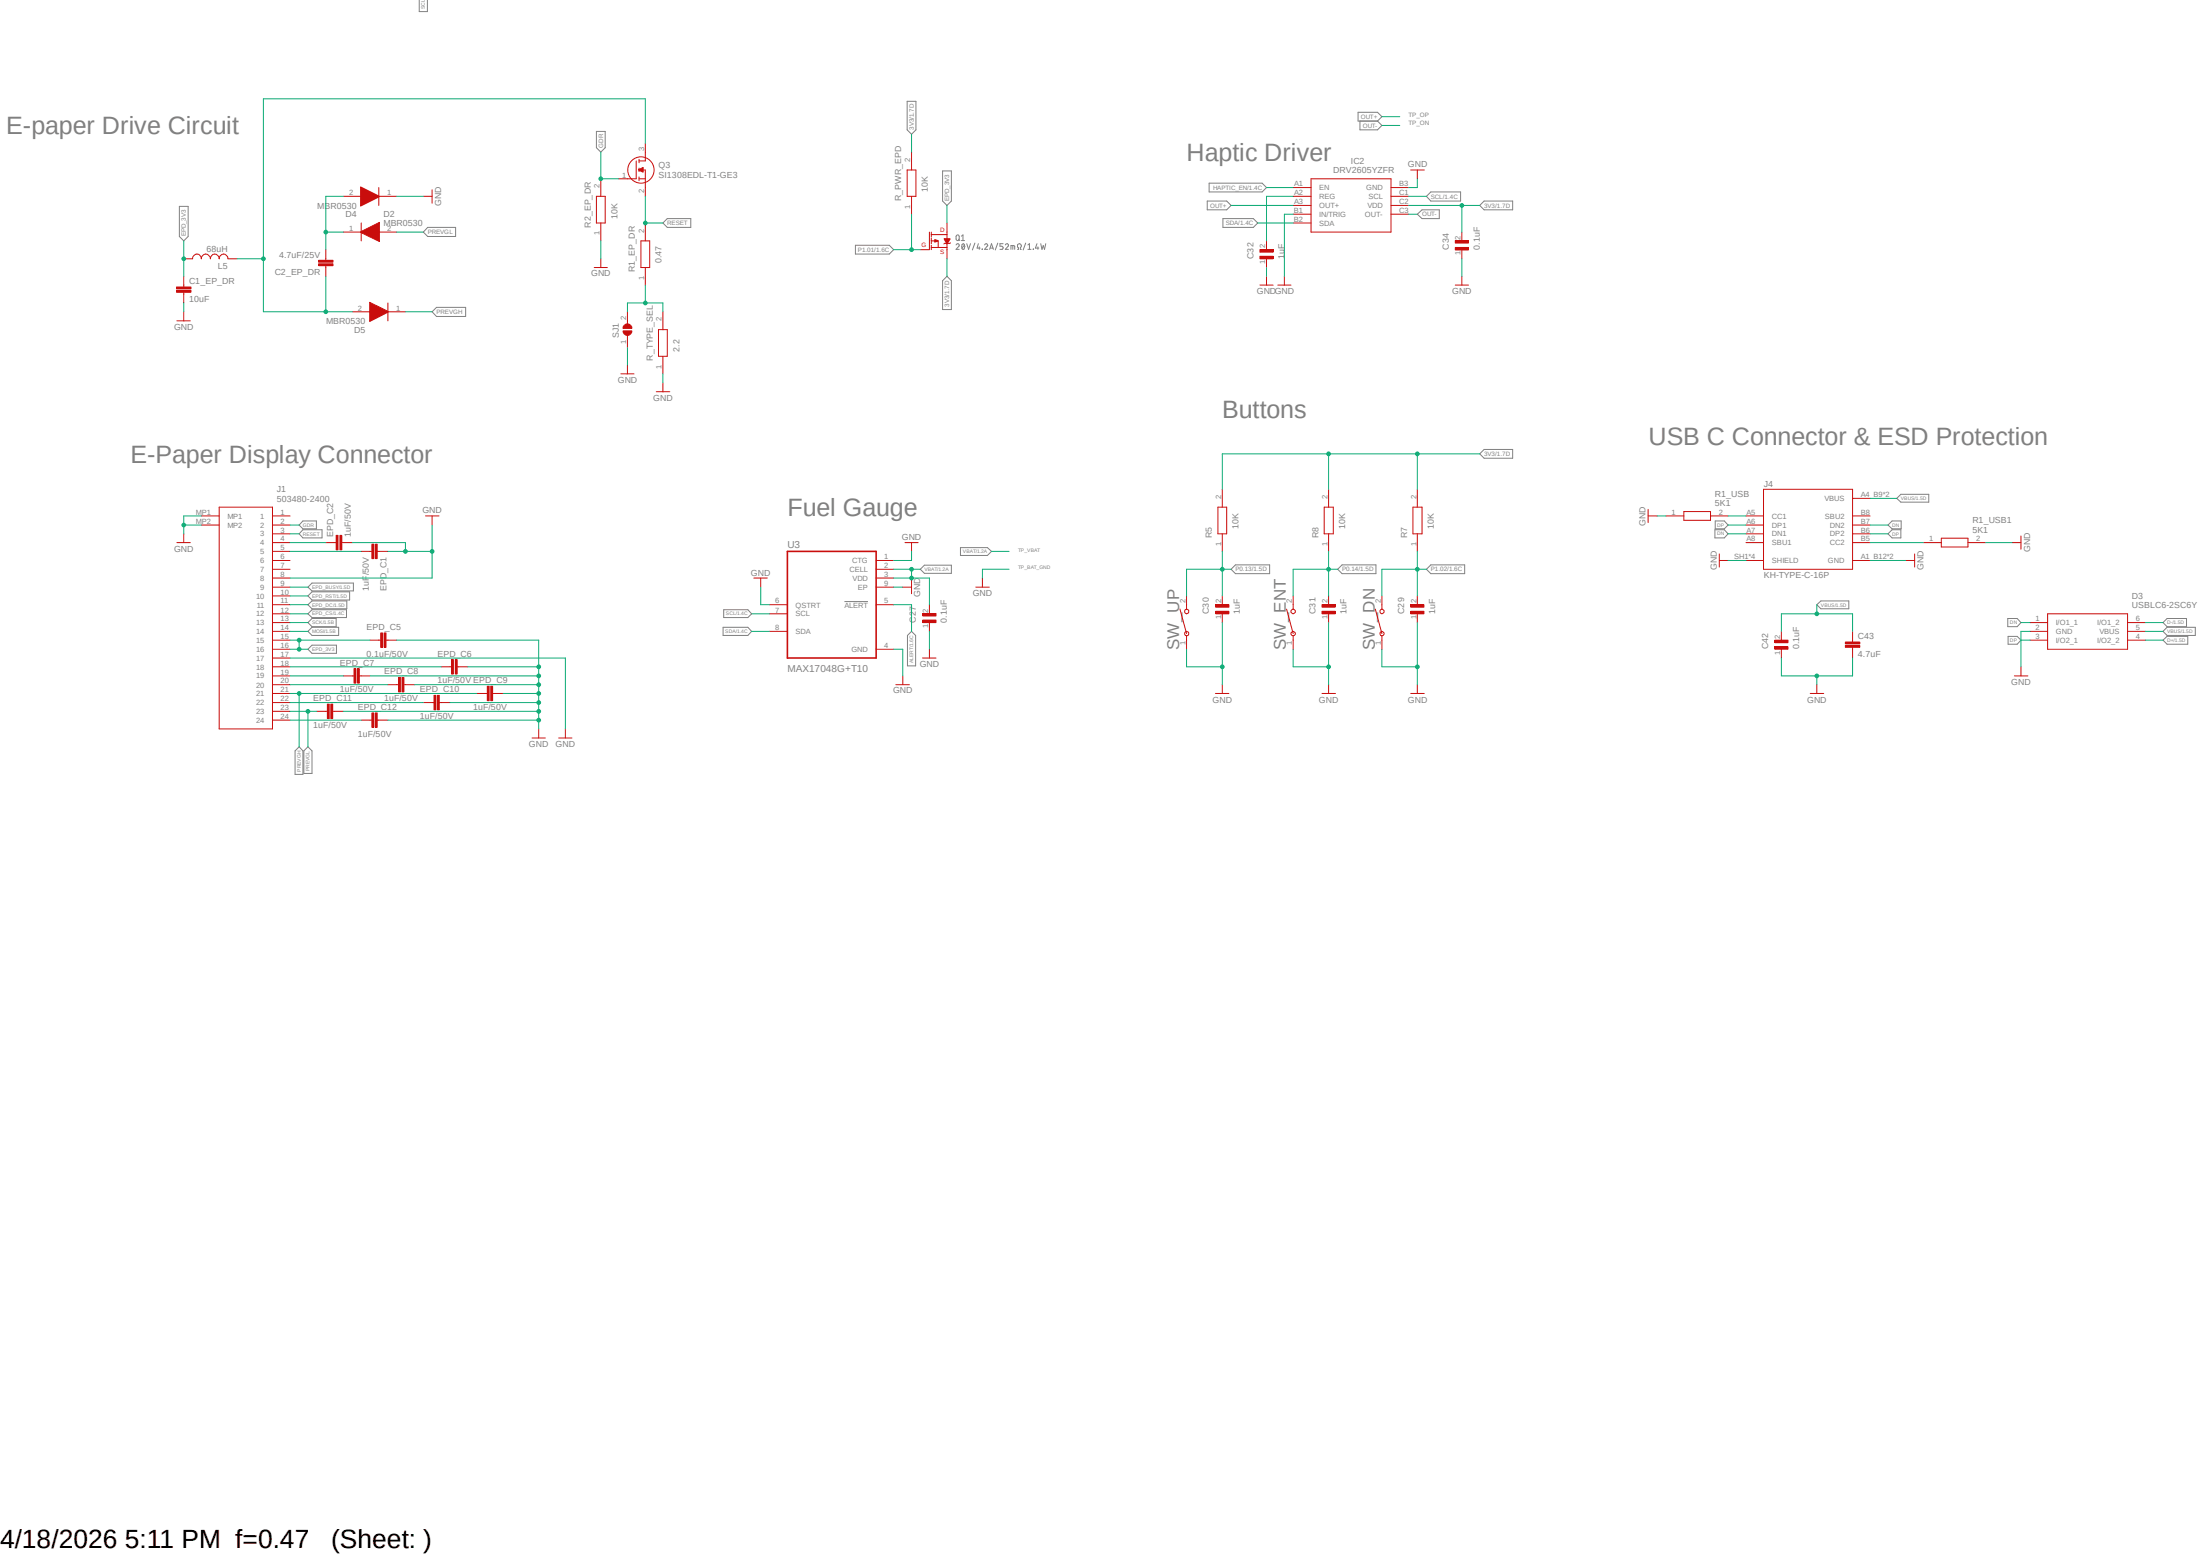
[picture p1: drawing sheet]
<svg xmlns="http://www.w3.org/2000/svg" width="297mm" height="210mm" viewBox="0 0 297 210" stroke-linecap="round" stroke-linejoin="round" font-family="sans-serif">
<path d="M145.1 0l-145.1 104.7M151.9 0l145.2 104.7" fill="none" stroke="#fff" stroke-width=".14"/>
<g fill="none" stroke="#808080" stroke-width=".14">
<path d="M56.6 -.1v1.7h1.1v-1.7M80.5 17.7h1.2v2.2l-.6 .6-.6-.6zM122.5 13.7h1.2v3.8l-.6 .6-.6-.6zM183.3 15.2h2.7l.6 .5-.6 .6h-2.7zM183.6 16.3v1.2h2.4l.6-.6-.6-.6M24.2 27.9h1.2v4l-.6 .6-.6-.6zM57.7 30.7h3.8v1.2h-3.8l-.6-.6zM89.5 30.1l.6-.6h3.2v1.2h-3.2zM115.5 33.1h4.6l.5 .6-.5 .6h-4.6zM127.3 23.1h1.1v4l-.6 .6-.5-.6zM127.3 37.9l.5-.6 .6 .6v3.9h-1.1zM129.1 33.1l.2-.2 .2 .1v.2l-.4 .5h.4"/>
<path d="M129.1 31.8l.3-.1a.58 .58 0 0 1 .1 .7l-.1 .1-.3-.1zM129.4 32.3l.2 .2M129.8 31.9l.2-.2v.8M129.8 32.5h.4M129.9 33l.2-.1a.57 .57 0 0 1 0 .8l-.2-.1zM130.2 33.1l-.3 .4M130.5 32.9l.3 .8 .2-.8M131.6 32.8l-.3 .9M132.1 32.9l-.2 .6h.4M132.2 33.3v.4M132.6 33.7h.1M132.9 33.1l.1-.2h.3v.3l-.4 .5h.4"/>
<path d="M133.6 33.7l.3-.8 .2 .8M133.7 33.5h.4M134.7 32.8l-.3 .9M135.4 32.9h-.4v.3h.3l.1 .2-.1 .3h-.3M135.7 33.1l.3-.2 .1 .1v.2l-.4 .5h.4M136.5 33.7v-.6l.5 .1v.5M136.7 33.1v.6M137.4 33.7h.1v-.3a.29 .29 0 0 1-.1-.4 .29 .29 0 0 1 .5 0 .29 .29 0 0 1-.1 .4v.3h.1M138.5 32.8l-.4 .9M138.8 33.7h.4M138.8 33.1l.2-.2v.8M139.5 33.7h.1"/>
<path d="M140 32.9l-.2 .6h.5M140.1 33.3v.4M140.5 32.9l.2 .8 .1-.6 .2 .6 .2-.8M163 27.1h2.6l.6 .6-.6 .6h-2.6zM163.2 24.7h7.2l.6 .6-.6 .6h-7.2zM165.1 29.5h4.1l.6 .6-.6 .6h-4.1zM191.3 28.9l.7-.6h2.3v1.2h-2.3zM193.2 25.9h4v1.2h-4l-.6-.6zM199.8 27.7l.6-.6h3.8v1.2h-3.8zM58.3 42.1l.6-.6h4v1.2h-4zM40.9 71.5h2.6v1.1h-2.6l-.5-.5zM40.9 70.3h1.8v1.1h-1.8l-.5-.5z"/>
<path d="M41.6 79.2l.5-.5h5.6v1.1h-5.6zM124.2 76.8l.6-.5h3.6v1.1h-3.6zM129.7 73.9h3.6l.6 .5-.6 .6h-3.6zM166.2 76.8l.6-.6h4.6v1.2h-4.6zM181.2 76.2h4.6v1.2h-4.6l-.6-.6zM193.2 76.2h4.5v1.2h-4.5l-.6-.6zM199.8 61.3l.6-.6h3.8v1.1h-3.8zM231.5 71.5h1.3l.5 .6-.5 .5h-1.3zM231.6 70.3h1.2l.5 .6-.5 .5h-1.2zM254.9 70.9l.5-.6h1.3v1.1h-1.3zM255.4 71.5h1.2v1.1h-1.2l-.5-.5zM256.6 66.7h3.8v1.1h-3.8l-.5-.5z"/>
<path d="M41.6 85.2l.5-.5h3.6v1.1h-3.6zM41.6 82.8l.5-.5h4.7v1.1h-4.7zM41.6 80.4l.5-.5h5.1v1.1h-5.1zM41.6 81.6l.5-.5h4.7v1.1h-4.7zM42.1 87.1h3.3v1.1h-3.3l-.5-.6zM42.1 83.5h3.3v1.1h-3.3l-.5-.6zM97.6 84.7h3.4l.5 .5-.5 .6h-3.4zM97.7 82.3h3.3l.5 .5-.5 .6h-3.3zM114 81.2h3.2M123.1 85.2l.5 .6v4.1h-1.1v-4.1zM245.3 81.6l.5-.5h3.8v1.1h-3.8zM271.1 83.5h1.2l.5 .5-.5 .6h-1.2z"/>
<path d="M271.1 85.9h1.2l.5 .5-.5 .6h-1.2zM292 86.4l.6-.5h2.8v1.1h-2.8zM292.6 84.7h3.8v1.1h-3.8l-.6-.6zM292.6 83.5h2.6v1.1h-2.6l-.6-.6zM40.4 100.8l.5 .5v3.2h-1.1v-3.2zM41.6 100.8l.5 .5v3.1h-1.1v-3.1z"/>
</g>
<g fill="none" stroke="#c90d0c" stroke-width=".14">
<path d="M85.9 21.7v2.4h-1.2M86.3 22.9h.8v2.4M86.3 24.1h.8M86.3 21.5v.5M86.3 22.7v.5M86.3 23.9v.5M87.1 20.5v1.2h-.8"/>
<circle cx="86.5" cy="22.9" r="1.78"/>
</g>
<path d="M86.2 22.9l.6-.3v.6z" fill-rule="evenodd" fill="#c90d0c"/>
<path d="M87.1 19.3v1.2M80.2 36.1h1.8M80.5 26.5h1.2v3.6h-1.2zM81.1 24.1v2.4M81.1 30.1v2.4M81.1 34.9v1.2M83.5 24.1h1.2M86.2 22.9l.6-.3v.6zM86.5 32.5h1.2v3.6h-1.2zM87.1 25.3v1.2M87.1 30.1v2.4M87.1 36.1v2.4" fill="none" stroke="#c90d0c" stroke-width=".14"/>
<path d="M84.2 43.9a.59 .59 0 0 1 .7-.1 .59 .59 0 0 1 .4 .5h-1.2z" fill-rule="evenodd" fill="#c90d0c"/>
<path d="M84.2 43.9a.59 .59 0 0 1 .7-.1 .59 .59 0 0 1 .4 .5h-1.2z" fill="none" stroke="#c90d0c" stroke-width=".14"/>
<path d="M84.1 44.7h1.2a.59 .59 0 0 1-.6 .6 .59 .59 0 0 1-.6-.6z" fill-rule="evenodd" fill="#c90d0c"/>
<path d="M44 34.9v.2M44 35.9v.2M83.8 50.5h1.8M84.1 44.7h1.2a.59 .59 0 0 1-.6 .6 .59 .59 0 0 1-.6-.6zM84.7 42.1v1.6M84.7 45.3v1.6M84.7 49.3v1.2M88.6 52.9h1.8M88.9 44.5h1.2v3.6h-1.2zM89.5 42.1v2.4M89.5 48.1v2.4M89.5 51.7v1.2" fill="none" stroke="#c90d0c" stroke-width=".14"/>
<path d="M43 35.1h2v.3h-2z" fill-rule="evenodd" fill="#c90d0c"/>
<path d="M43 35.1h2v.3h-2z" fill="none" stroke="#c90d0c" stroke-width=".14"/>
<path d="M43 35.6h2v.3h-2z" fill-rule="evenodd" fill="#c90d0c"/>
<path d="M43 35.6h2v.3h-2zM44 33.7v1.2M44 36.1v1.2M52.4 40.9v2.4" fill="none" stroke="#c90d0c" stroke-width=".14"/>
<path d="M49.9 40.8l2.5 1.2v.1l-2.5 1.3z" fill-rule="evenodd" fill="#c90d0c"/>
<path d="M48.8 30.1v2.4M47.6 42.1h2.4M49.9 40.8l2.5 1.2v.1l-2.5 1.3zM52.4 42.1h2.3" fill="none" stroke="#c90d0c" stroke-width=".14"/>
<path d="M48.7 31.3l2.5-1.3v2.6l-2.5-1.2z" fill-rule="evenodd" fill="#c90d0c"/>
<path d="M46.4 31.3h2.4M48.7 31.3l2.5-1.3v2.6l-2.5-1.2zM51.1 31.3h2.5M51.1 25.3v2.4" fill="none" stroke="#c90d0c" stroke-width=".14"/>
<path d="M48.7 25.2l2.5 1.3-2.5 1.3z" fill-rule="evenodd" fill="#c90d0c"/>
<path d="M24.8 34.9h1.2a.59 .59 0 0 1 .6-.6 .59 .59 0 0 1 .6 .6 .61 .61 0 0 1 .6-.6 .61 .61 0 0 1 .6 .6 .59 .59 0 0 1 .6-.6 .59 .59 0 0 1 .6 .6 .59 .59 0 0 1 .6-.6 .59 .59 0 0 1 .6 .6h1.2M24.8 38.5v.2M24.8 39.5v.2M46.4 26.5h2.4M48.7 25.2l2.5 1.3-2.5 1.3zM51.1 26.5h2.5M57.1 26.5h1.2M58.3 25.6v1.8" fill="none" stroke="#c90d0c" stroke-width=".14"/>
<path d="M23.8 39.2h2v.3h-2z" fill-rule="evenodd" fill="#c90d0c"/>
<path d="M23.8 39.2h2v.3h-2z" fill="none" stroke="#c90d0c" stroke-width=".14"/>
<path d="M23.8 38.7h2v.3h-2z" fill-rule="evenodd" fill="#c90d0c"/>
<g fill="none" stroke="#c90d0c" stroke-width=".14">
<path d="M23.8 38.7h2v.3h-2zM24.8 37.3v1.2M24.8 39.7v1.2M125.5 31.3v2.4h-1.3M125.7 31.3v.7M125.7 32.2v.7M125.7 33.1v.6M125.7 33.4h2.1M125.7 32.5h1v.9M125.7 31.7h2.1M127.8 30.1v2.1M127.8 32.9v2"/>
<path d="M128.3 32.8l-.9 .1M23.9 43.3h1.8M24.8 42.1v1.2"/>
</g>
<path d="M127.5 32.2l.8 .1-.5 .6z" fill-rule="evenodd" fill="#c90d0c"/>
<path d="M127.5 32.2l.8 .1-.5 .6z" fill="none" stroke="#c90d0c" stroke-width=".14"/>
<path d="M126.2 32.3l.4 .2v.1l-.4 .1z" fill-rule="evenodd" fill="#c90d0c"/>
<g fill="none" stroke="#c90d0c" stroke-width=".14">
<path d="M122.5 22.9h1.2v3.6h-1.2zM123.1 20.5v2.4M123.1 26.5v2.4M126.2 32.3l.4 .2v.1l-.4 .1zM174.6 26.5h2.4M174.6 25.3h2.4M174.6 27.7h2.4M174.6 28.9h2.4M174.6 30.1h2.4M177 24.1h10.8v7.2h-10.8zM187.8 26.5h2.4M187.8 25.3h2.4"/>
<path d="M187.8 27.7h2.4M187.8 28.9h2.4"/>
</g>
<path d="M170.1 34.6h1.8v.3h-1.8z" fill-rule="evenodd" fill="#c90d0c"/>
<path d="M170.1 34.6h1.8v.3h-1.8z" fill="none" stroke="#c90d0c" stroke-width=".14"/>
<path d="M170.1 33.7h1.8v.3h-1.8z" fill-rule="evenodd" fill="#c90d0c"/>
<path d="M170.1 33.7h1.8v.3h-1.8zM170.1 38.5h1.8M171 32.5v1.2M171 34.9v1.2M171 37.3v1.2M172.5 38.5h1.8M173.4 37.3v1.2M190.5 22.9h1.8M191.3 22.9v1.2" fill="none" stroke="#c90d0c" stroke-width=".14"/>
<path d="M196.5 33.4h1.7v.3h-1.7z" fill-rule="evenodd" fill="#c90d0c"/>
<path d="M196.5 33.4h1.7v.3h-1.7z" fill="none" stroke="#c90d0c" stroke-width=".14"/>
<path d="M196.5 32.5h1.7v.3h-1.7z" fill-rule="evenodd" fill="#c90d0c"/>
<g fill="none" stroke="#c90d0c" stroke-width=".14">
<path d="M196.5 32.5h1.7v.3h-1.7zM196.5 38.5h1.7M197.4 31.3v1.2M197.4 33.7v1.2M197.4 37.3v1.2M23.9 73.2h1.8M24.8 72.1v1.1M27.2 69.6h2.4M27.2 70.9h2.4M29.6 68.5h7.2v29.9h-7.2zM36.8 69.6h2.4M36.8 70.9h2.4"/>
<path d="M36.8 72.1h2.4M36.8 73.2h2.4M36.8 74.4h2.4M36.8 75.6h2.4M36.8 76.8h2.4M36.8 78h2.4M36.8 79.2h2.4M45.2 73.2h.2M46.1 73.2h.3M36.8 80.4h2.4M36.8 81.6h2.4M36.8 82.8h2.4"/>
<path d="M36.8 84h2.4M36.8 85.2h2.4M36.8 86.4h2.4M36.8 87.6h2.4M36.8 88.8h2.4M36.8 90h2.4M36.8 91.2h2.4M36.8 92.4h2.4M36.8 93.6h2.4M36.8 94.8h2.4M36.8 96h2.4M36.8 97.2h2.4"/>
</g>
<path d="M45.9 72.3h.2v1.9h-.2z" fill-rule="evenodd" fill="#c90d0c"/>
<path d="M45.9 72.3h.2v1.9h-.2z" fill="none" stroke="#c90d0c" stroke-width=".14"/>
<path d="M45.4 72.3h.2v1.9h-.2z" fill-rule="evenodd" fill="#c90d0c"/>
<path d="M44 73.2h1.2M45.4 72.3h.2v1.9h-.2zM46.4 73.2h1.2M50 74.4h.2M50.9 74.4h.2" fill="none" stroke="#c90d0c" stroke-width=".14"/>
<path d="M50.2 73.4h.3v2h-.3z" fill-rule="evenodd" fill="#c90d0c"/>
<path d="M50.2 73.4h.3v2h-.3z" fill="none" stroke="#c90d0c" stroke-width=".14"/>
<path d="M50.7 73.4h.2v2h-.2z" fill-rule="evenodd" fill="#c90d0c"/>
<path d="M48.8 74.4h1.2M50.7 73.4h.2v2h-.2zM51.1 74.4h1.3M57.4 69.6h1.9M58.3 69.6v1.3M51.1 86.4h.3M52.1 86.4h.3" fill="none" stroke="#c90d0c" stroke-width=".14"/>
<path d="M51.4 85.4h.2v2h-.2z" fill-rule="evenodd" fill="#c90d0c"/>
<path d="M51.4 85.4h.2v2h-.2z" fill="none" stroke="#c90d0c" stroke-width=".14"/>
<path d="M51.9 85.4h.2v2h-.2z" fill-rule="evenodd" fill="#c90d0c"/>
<path d="M50 86.4h1.1M51.9 85.4h.2v2h-.2zM52.4 86.4h1.2M60.7 90h.3M61.7 90h.2M75.4 99.6h1.8M76.3 98.4v1.2" fill="none" stroke="#c90d0c" stroke-width=".14"/>
<path d="M61 89h.2v2h-.2z" fill-rule="evenodd" fill="#c90d0c"/>
<path d="M61 89h.2v2h-.2z" fill="none" stroke="#c90d0c" stroke-width=".14"/>
<path d="M61.5 89h.2v2h-.2z" fill-rule="evenodd" fill="#c90d0c"/>
<path d="M47.6 91.2h.2M48.5 91.2h.3M59.6 90h1.1M61.5 89h.2v2h-.2zM61.9 90h1.3M71.8 99.6h1.8M72.7 98.4v1.2" fill="none" stroke="#c90d0c" stroke-width=".14"/>
<path d="M47.8 90.3h.2v1.9h-.2z" fill-rule="evenodd" fill="#c90d0c"/>
<path d="M47.8 90.3h.2v1.9h-.2z" fill="none" stroke="#c90d0c" stroke-width=".14"/>
<path d="M48.3 90.3h.2v1.9h-.2z" fill-rule="evenodd" fill="#c90d0c"/>
<path d="M46.4 91.2h1.2M48.3 90.3h.2v1.9h-.2zM48.8 91.2h1.2M53.6 92.4h.2M54.5 92.4h.2" fill="none" stroke="#c90d0c" stroke-width=".14"/>
<path d="M53.8 91.4h.3v2h-.3z" fill-rule="evenodd" fill="#c90d0c"/>
<path d="M53.8 91.4h.3v2h-.3z" fill="none" stroke="#c90d0c" stroke-width=".14"/>
<path d="M54.3 91.4h.2v2h-.2z" fill-rule="evenodd" fill="#c90d0c"/>
<path d="M52.4 92.4h1.2M54.3 91.4h.2v2h-.2zM54.7 92.4h1.3M65.5 93.6h.3M66.5 93.6h.2" fill="none" stroke="#c90d0c" stroke-width=".14"/>
<path d="M65.8 92.6h.2v2h-.2z" fill-rule="evenodd" fill="#c90d0c"/>
<path d="M65.8 92.6h.2v2h-.2z" fill="none" stroke="#c90d0c" stroke-width=".14"/>
<path d="M66.3 92.6h.2v2h-.2z" fill-rule="evenodd" fill="#c90d0c"/>
<path d="M58.3 94.8h.3M59.3 94.8h.3M64.3 93.6h1.2M66.3 92.6h.2v2h-.2zM66.7 93.6h1.2" fill="none" stroke="#c90d0c" stroke-width=".14"/>
<path d="M58.6 93.9h.2v1.9h-.2z" fill-rule="evenodd" fill="#c90d0c"/>
<path d="M58.6 93.9h.2v1.9h-.2z" fill="none" stroke="#c90d0c" stroke-width=".14"/>
<path d="M59.1 93.9h.2v1.9h-.2z" fill-rule="evenodd" fill="#c90d0c"/>
<path d="M44 96h.2M44.9 96h.3M57.1 94.8h1.2M59.1 93.9h.2v1.9h-.2zM59.6 94.8h1.1" fill="none" stroke="#c90d0c" stroke-width=".14"/>
<path d="M44.2 95h.2v2h-.2z" fill-rule="evenodd" fill="#c90d0c"/>
<path d="M44.2 95h.2v2h-.2z" fill="none" stroke="#c90d0c" stroke-width=".14"/>
<path d="M44.7 95h.2v2h-.2z" fill-rule="evenodd" fill="#c90d0c"/>
<path d="M42.8 96h1.2M44.7 95h.2v2h-.2zM45.2 96h1.2M50 97.2h.2M50.9 97.2h.2" fill="none" stroke="#c90d0c" stroke-width=".14"/>
<path d="M50.2 96.2h.3v2h-.3z" fill-rule="evenodd" fill="#c90d0c"/>
<path d="M50.2 96.2h.3v2h-.3z" fill="none" stroke="#c90d0c" stroke-width=".14"/>
<path d="M50.7 96.2h.2v2h-.2z" fill-rule="evenodd" fill="#c90d0c"/>
<g fill="none" stroke="#c90d0c" stroke-width=".14">
<path d="M101.8 78h1.8M102.7 78v1.2M118.3 75.6h2.3M118.3 76.8h2.3M118.3 78h2.3M118.3 79.2h2.3M122.2 73.2h1.8M123.1 73.2v1.2M48.8 97.2h1.2M50.7 96.2h.2v2h-.2zM51.1 97.2h1.3M103.9 81.6h2.4"/>
<path d="M103.9 82.8h2.4M103.9 85.2h2.4M118.3 81.6h2.3M118.3 87.6h2.3"/>
</g>
<path d="M106.3 74.4h12v14.4h-12z" fill="none" stroke="#c90d0c" stroke-width=".21"/>
<path d="M124.6 83.7h1.8v.3h-1.8z" fill-rule="evenodd" fill="#c90d0c"/>
<path d="M124.6 83.7h1.8v.3h-1.8z" fill="none" stroke="#c90d0c" stroke-width=".14"/>
<path d="M124.6 82.8h1.8v.3h-1.8z" fill-rule="evenodd" fill="#c90d0c"/>
<g fill="none" stroke="#c90d0c" stroke-width=".14">
<path d="M121.9 79.2h1.2M123.1 78.3v1.8M131.7 79.2h1.9M132.6 78v1.2M164.4 68.5h1.2v3.6h-1.2zM165 66v2.5M165 72.1v2.3M178.8 68.5h1.2v3.6h-1.2zM179.4 66v2.5M179.4 72.1v2.3M190.8 68.5h1.2v3.6h-1.2zM191.3 66v2.5"/>
<path d="M191.3 72.1v2.3M120.9 92.4h1.9M121.9 91.2v1.2M124.5 88.8h1.9M124.6 82.8h1.8v.3h-1.8zM125.5 81.6v1.2M125.5 84v1.2M125.5 87.6v1.2M159.3 82.2l.9 3.3M160.2 80.4v1.8M160.2 85.8v1.8"/>
<circle cx="160.2" cy="85.5" r=".29"/>
<circle cx="160.2" cy="82.5" r=".31"/>
</g>
<path d="M164.1 82.5h1.8v.3h-1.8z" fill-rule="evenodd" fill="#c90d0c"/>
<path d="M164.1 82.5h1.8v.3h-1.8z" fill="none" stroke="#c90d0c" stroke-width=".14"/>
<path d="M164.1 81.6h1.8v.4h-1.8z" fill-rule="evenodd" fill="#c90d0c"/>
<g fill="none" stroke="#c90d0c" stroke-width=".14">
<path d="M164.1 93.6h1.8M164.1 81.6h1.8v.4h-1.8zM165 80.4v1.2M165 82.8v1.2M165 92.4v1.2M173.7 82.2l.9 3.3M174.6 80.4v1.8M174.6 85.8v1.8"/>
<circle cx="174.6" cy="82.5" r=".31"/>
<circle cx="174.6" cy="85.5" r=".29"/>
</g>
<path d="M178.5 82.5h1.8v.3h-1.8z" fill-rule="evenodd" fill="#c90d0c"/>
<path d="M178.5 82.5h1.8v.3h-1.8z" fill="none" stroke="#c90d0c" stroke-width=".14"/>
<path d="M178.5 81.6h1.8v.4h-1.8z" fill-rule="evenodd" fill="#c90d0c"/>
<g fill="none" stroke="#c90d0c" stroke-width=".14">
<path d="M178.5 81.6h1.8v.4h-1.8zM178.5 93.6h1.8M179.4 80.4v1.2M179.4 82.8v1.2M179.4 92.4v1.2M185.7 82.2l.9 3.3M186.6 80.4v1.8M186.6 85.8v1.8"/>
<circle cx="186.6" cy="82.5" r=".3"/>
<circle cx="186.6" cy="85.5" r=".29"/>
</g>
<path d="M190.5 82.5h1.7v.3h-1.7z" fill-rule="evenodd" fill="#c90d0c"/>
<path d="M190.5 82.5h1.7v.3h-1.7z" fill="none" stroke="#c90d0c" stroke-width=".14"/>
<path d="M190.5 81.6h1.7v.4h-1.7z" fill-rule="evenodd" fill="#c90d0c"/>
<g fill="none" stroke="#c90d0c" stroke-width=".14">
<path d="M222.5 69.6h1.2M222.5 68.7v1.8M224.9 69.6h2.4M227.3 69h3.6v1.2h-3.6zM230.9 69.6h2.4M232.1 75.6h1.2M232.1 74.8v1.7M235.7 70.9h2.4M235.7 69.6h2.4M235.7 73.2h2.4M235.7 72.1h2.4M235.7 75.6h2.4"/>
<path d="M238.1 66h12v10.8h-12zM250.1 70.9h2.4M250.1 69.6h2.4M250.1 73.2h2.4M250.1 72.1h2.4M250.1 75.6h2.4M250.1 67.3h2.4M257.3 75.6h1.2M258.5 74.8v1.7M259.7 73.2h2.4M262.1 72.6h3.6v1.2h-3.6zM265.7 73.2h2.4"/>
<path d="M271.7 73.2h1.1M272.8 72.3v1.8M190.5 81.6h1.7v.4h-1.7zM190.5 93.6h1.8M191.3 80.4v1.2M191.3 82.8v1.2M191.3 92.4v1.2"/>
</g>
<path d="M239.6 87.3h1.8v.3h-1.8z" fill-rule="evenodd" fill="#c90d0c"/>
<path d="M239.6 87.3h1.8v.3h-1.8z" fill="none" stroke="#c90d0c" stroke-width=".14"/>
<path d="M239.6 86.4h1.8v.3h-1.8z" fill-rule="evenodd" fill="#c90d0c"/>
<path d="M239.6 86.4h1.8v.3h-1.8zM240.5 85.2v1.2M240.5 87.6v1.2M250.1 86.4v.3M250.1 87.4v.2" fill="none" stroke="#c90d0c" stroke-width=".14"/>
<path d="M249.1 87.1h2v.3h-2z" fill-rule="evenodd" fill="#c90d0c"/>
<path d="M249.1 87.1h2v.3h-2z" fill="none" stroke="#c90d0c" stroke-width=".14"/>
<path d="M249.1 86.7h2v.2h-2z" fill-rule="evenodd" fill="#c90d0c"/>
<g fill="none" stroke="#c90d0c" stroke-width=".14">
<path d="M244.4 93.6h1.8M245.3 92.4v1.2M249.1 86.7h2v.2h-2zM250.1 85.2v1.2M250.1 87.6v1.2M271.9 91.2h1.9M272.8 90v1.2M274.1 84h2.3M274.1 85.2h2.3M274.1 86.4h2.3M276.4 82.8h10.8v4.8h-10.8zM287.2 84h2.4"/>
<path d="M287.2 85.2h2.4M287.2 86.4h2.4"/>
</g>
<path d="M53.6 26.5h3.5M81.1 32.5v2.4M171 36.1v1.2M174.6 28.9h-1.2v8.4M191.3 24.1v1.2h-1.1M197.4 34.9v2.4M24.8 40.9v1.2M84.7 46.9v2.4M89.5 50.5v1.2M24.8 70.9h2.4M27.2 69.6h-2.4v2.5" fill="none" stroke="#0dab76" stroke-width=".14"/>
<circle cx="24.8" cy="70.9" r=".25" fill="#0dab76"/>
<g fill="none" stroke="#0dab76" stroke-width=".14">
<path d="M47.6 73.2h7.1v1.2M52.4 74.4h5.9"/>
<circle cx="24.8" cy="70.9" r=".25"/>
</g>
<circle cx="54.7" cy="74.4" r=".25" fill="#0dab76"/>
<g fill="none" stroke="#0dab76" stroke-width=".14">
<path d="M58.3 70.9v7.1h-19.1"/>
<circle cx="54.7" cy="74.4" r=".25"/>
</g>
<circle cx="58.3" cy="74.4" r=".25" fill="#0dab76"/>
<g fill="none" stroke="#0dab76" stroke-width=".14">
<path d="M39.2 88.8h37.1v9.6M53.6 86.4h19.1v12M63.2 90h9.5"/>
<circle cx="58.3" cy="74.4" r=".25"/>
</g>
<circle cx="72.7" cy="90" r=".25" fill="#0dab76"/>
<g fill="none" stroke="#0dab76" stroke-width=".14">
<path d="M50 91.2h22.7"/>
<circle cx="72.7" cy="90" r=".25"/>
</g>
<circle cx="72.7" cy="91.2" r=".25" fill="#0dab76"/>
<g fill="none" stroke="#0dab76" stroke-width=".14">
<path d="M56 92.4h16.7"/>
<circle cx="72.7" cy="91.2" r=".25"/>
</g>
<circle cx="72.7" cy="92.4" r=".25" fill="#0dab76"/>
<g fill="none" stroke="#0dab76" stroke-width=".14">
<path d="M67.9 93.6h4.8"/>
<circle cx="72.7" cy="92.4" r=".25"/>
</g>
<circle cx="72.7" cy="93.6" r=".25" fill="#0dab76"/>
<g fill="none" stroke="#0dab76" stroke-width=".14">
<path d="M60.7 94.8h12"/>
<circle cx="72.7" cy="93.6" r=".25"/>
</g>
<circle cx="72.7" cy="94.8" r=".25" fill="#0dab76"/>
<g fill="none" stroke="#0dab76" stroke-width=".14">
<path d="M46.4 96h26.3"/>
<circle cx="72.7" cy="94.8" r=".25"/>
</g>
<circle cx="72.7" cy="96" r=".25" fill="#0dab76"/>
<g fill="none" stroke="#0dab76" stroke-width=".14">
<path d="M52.4 97.2h20.3"/>
<circle cx="72.7" cy="96" r=".25"/>
</g>
<circle cx="72.7" cy="97.2" r=".25" fill="#0dab76"/>
<g fill="none" stroke="#0dab76" stroke-width=".14">
<path d="M102.7 79.2v2.4h1.2M120.6 79.2h1.3M123.1 74.4v1.2h-2.5M136.2 76.8h-3.6v1.2M120.6 87.6h1.3v3.6M125.5 85.2v2.4M160.2 87.6v2.4h4.8M165 84v8.4"/>
<circle cx="72.7" cy="97.2" r=".25"/>
</g>
<circle cx="165" cy="90" r=".25" fill="#0dab76"/>
<g fill="none" stroke="#0dab76" stroke-width=".14">
<path d="M174.6 87.6v2.4h4.8M179.4 84v8.4"/>
<circle cx="165" cy="90" r=".25"/>
</g>
<circle cx="179.4" cy="90" r=".25" fill="#0dab76"/>
<g fill="none" stroke="#0dab76" stroke-width=".14">
<path d="M186.6 87.6v2.4h4.7M191.3 84v8.4"/>
<circle cx="179.4" cy="90" r=".25"/>
</g>
<circle cx="191.3" cy="90" r=".25" fill="#0dab76"/>
<g fill="none" stroke="#0dab76" stroke-width=".14">
<path d="M223.7 69.6h1.2M233.3 75.6h2.4M252.5 75.6h4.8M268.1 73.2h3.6M240.5 88.8v2.4h9.6v-2.4"/>
<circle cx="191.3" cy="90" r=".25"/>
</g>
<circle cx="245.3" cy="91.2" r=".25" fill="#0dab76"/>
<g fill="none" stroke="#0dab76" stroke-width=".14">
<path d="M87.1 26.5v3.6h2.4M245.3 91.2v1.2M274.1 85.2h-1.3v4.8"/>
<circle cx="245.3" cy="91.2" r=".25"/>
</g>
<circle cx="87.1" cy="30.1" r=".25" fill="#0dab76"/>
<g fill="none" stroke="#0dab76" stroke-width=".14">
<path d="M87.1 19.3v-6h-51.5v28.8h12M44 37.3v4.8M39.2 72.1h1.2"/>
<circle cx="87.1" cy="30.1" r=".25"/>
</g>
<circle cx="44" cy="42.1" r=".25" fill="#0dab76"/>
<circle cx="44" cy="42.1" r=".25" fill="none" stroke="#0dab76" stroke-width=".14"/>
<circle cx="35.6" cy="34.9" r=".25" fill="#0dab76"/>
<g fill="none" stroke="#0dab76" stroke-width=".14">
<path d="M32 34.9h3.6M81.1 20.5v3.6h2.4"/>
<circle cx="35.6" cy="34.9" r=".25"/>
</g>
<circle cx="81.1" cy="24.1" r=".25" fill="#0dab76"/>
<g fill="none" stroke="#0dab76" stroke-width=".14">
<path d="M87.1 38.5v2.4M89.5 40.9h-4.8v1.2M39.2 70.9h1.2"/>
<circle cx="81.1" cy="24.1" r=".25"/>
</g>
<circle cx="87.1" cy="40.9" r=".25" fill="#0dab76"/>
<g fill="none" stroke="#0dab76" stroke-width=".14">
<path d="M54.7 42.1h3.6M89.5 40.9v1.2M39.2 93.6h25.1"/>
<circle cx="87.1" cy="40.9" r=".25"/>
</g>
<circle cx="40.4" cy="93.6" r=".25" fill="#0dab76"/>
<g fill="none" stroke="#0dab76" stroke-width=".14">
<path d="M44 26.5v7.2M44 31.3h2.4M40.4 93.6v7.2"/>
<circle cx="40.4" cy="93.6" r=".25"/>
</g>
<circle cx="44" cy="31.3" r=".25" fill="#0dab76"/>
<g fill="none" stroke="#0dab76" stroke-width=".14">
<path d="M44 26.5h2.4M53.6 31.3h3.5M39.2 96h3.6"/>
<circle cx="44" cy="31.3" r=".25"/>
</g>
<circle cx="41.6" cy="96" r=".25" fill="#0dab76"/>
<g fill="none" stroke="#0dab76" stroke-width=".14">
<path d="M24.8 32.5v4.8M41.6 96v4.8"/>
<circle cx="41.6" cy="96" r=".25"/>
</g>
<circle cx="24.8" cy="34.9" r=".25" fill="#0dab76"/>
<g fill="none" stroke="#0dab76" stroke-width=".14">
<path d="M127.8 27.7v2.4M39.2 87.6h2.4"/>
<circle cx="24.8" cy="34.9" r=".25"/>
</g>
<circle cx="40.4" cy="87.6" r=".25" fill="#0dab76"/>
<g fill="none" stroke="#0dab76" stroke-width=".14">
<path d="M39.2 86.4h10.8M40.4 86.4v1.2"/>
<circle cx="40.4" cy="87.6" r=".25"/>
</g>
<circle cx="40.4" cy="86.4" r=".25" fill="#0dab76"/>
<g fill="none" stroke="#0dab76" stroke-width=".14">
<path d="M123.1 18.1v2.4M127.8 34.9v2.4M190.2 27.7h9.6M197.4 27.7v3.6"/>
<circle cx="40.4" cy="86.4" r=".25"/>
</g>
<circle cx="197.4" cy="27.7" r=".25" fill="#0dab76"/>
<g fill="none" stroke="#0dab76" stroke-width=".14">
<path d="M165 61.3h34.8"/>
<circle cx="197.4" cy="27.7" r=".25"/>
</g>
<circle cx="179.4" cy="61.3" r=".25" fill="#0dab76"/>
<g fill="none" stroke="#0dab76" stroke-width=".14">
<path d="M179.4 61.3v4.7"/>
<circle cx="179.4" cy="61.3" r=".25"/>
</g>
<circle cx="191.3" cy="61.3" r=".25" fill="#0dab76"/>
<g fill="none" stroke="#0dab76" stroke-width=".14">
<path d="M120.6 33.7h3.6M165 61.3v4.7M191.3 61.3v4.7"/>
<circle cx="191.3" cy="61.3" r=".25"/>
</g>
<circle cx="123.1" cy="33.7" r=".25" fill="#0dab76"/>
<g fill="none" stroke="#0dab76" stroke-width=".14">
<path d="M186.6 15.7h2.4M186.6 16.9h2.4M123.1 28.9v4.8M166.2 27.7h8.4M169.8 30.1h4.8M171 25.3h3.6M174.6 26.5h-3.6v6M190.2 28.9h1.1M190.2 26.5h2.4M39.2 73.2h4.8M39.2 74.4h9.6M39.2 79.2h2.4"/>
<path d="M120.6 76.8h3.6M39.2 85.2h2.4M39.2 82.8h2.4M39.2 80.4h2.4M39.2 81.6h2.4M39.2 84h2.4M39.2 90h20.4M39.2 91.2h7.2M39.2 92.4h13.2M39.2 94.8h17.9M39.2 97.2h9.6M101.5 85.2h2.4"/>
<path d="M101.5 82.8h2.4"/>
<circle cx="123.1" cy="33.7" r=".25"/>
</g>
<circle cx="123.1" cy="76.8" r=".25" fill="#0dab76"/>
<g fill="none" stroke="#0dab76" stroke-width=".14">
<path d="M120.6 78h4.9v3.6M123.1 76.8v1.2"/>
<circle cx="123.1" cy="76.8" r=".25"/>
</g>
<circle cx="123.1" cy="78" r=".25" fill="#0dab76"/>
<g fill="none" stroke="#0dab76" stroke-width=".14">
<path d="M133.9 74.4h2.3M165 74.4v6M165 76.8h-4.8v3.6M120.6 81.6h2.5v3.6"/>
<circle cx="123.1" cy="78" r=".25"/>
</g>
<circle cx="165" cy="76.8" r=".25" fill="#0dab76"/>
<g fill="none" stroke="#0dab76" stroke-width=".14">
<path d="M165 76.8h1.2M174.6 80.4v-3.6h4.8v3.6"/>
<circle cx="165" cy="76.8" r=".25"/>
</g>
<circle cx="179.4" cy="76.8" r=".25" fill="#0dab76"/>
<g fill="none" stroke="#0dab76" stroke-width=".14">
<path d="M179.4 74.4v2.4h1.2M191.3 76.8h-4.7v3.6M191.3 74.4v6"/>
<circle cx="179.4" cy="76.8" r=".25"/>
</g>
<circle cx="191.3" cy="76.8" r=".25" fill="#0dab76"/>
<g fill="none" stroke="#0dab76" stroke-width=".14">
<path d="M191.3 76.8h1.3M233.3 69.6h2.4M233.3 70.9h2.4M233.3 72.1h2.4M252.5 70.9h2.4M252.5 72.1h2.4M252.5 67.3h3.6M240.5 85.2v-2.4h9.6v2.4M272.8 86.4h1.3M272.8 84h1.3"/>
<circle cx="191.3" cy="76.8" r=".25"/>
</g>
<circle cx="245.3" cy="82.8" r=".25" fill="#0dab76"/>
<g fill="none" stroke="#0dab76" stroke-width=".14">
<path d="M252.5 73.2h7.2M245.3 81.6v1.2M289.6 85.2h2.4M289.6 84h2.4M289.6 86.4h2.4"/>
<circle cx="245.3" cy="82.8" r=".25"/>
</g>
<g font-size="3.6">
<text x="0" y="208.9">4/18/2026 5:11 PM f=0.47</text>
<text x="44.7" y="208.9">(Sheet: )</text>
</g>
<g font-size="3.4" fill="#808080">
<text x=".8" y="18.1">E-paper Drive Circuit</text>
<text x="160.2" y="21.7">Haptic Driver</text>
<text x="165" y="56.5">Buttons</text>
<text x="17.6" y="62.4">E-Paper Display Connector</text>
<text x="222.5" y="60.1">USB C Connector &amp; ESD Protection</text>
<text x="106.3" y="69.6">Fuel Gauge</text>
</g>
<g font-size="2.3" fill="#808080">
<text x="159.2" y="87.8" transform="rotate(-90 159.2 87.8)">SW_UP</text>
<text x="173.6" y="87.8" transform="rotate(-90 173.6 87.8)">SW_ENT</text>
<text x="185.6" y="87.8" transform="rotate(-90 185.6 87.8)">SW_DN</text>
</g>
<g font-size="1.4" fill="#808080">
<text x="106.3" y="74">U3</text>
<text x="106.3" y="90.7">MAX17048G+T10</text>
</g>
<g font-size="1.2" fill="#808080">
<text x="88.9" y="24">SI1308EDL-T1-GE3</text>
<text x="88.9" y="22.7">Q3</text>
<text x="180" y="23.4">DRV2605YZFR</text>
<text x="182.4" y="22.1">IC2</text>
<text x="190.1" y="22.6">GND</text>
<text x="42.8" y="28.2">MBR0530</text>
<text x="46.7" y="29.3">D4</text>
<text x="51.8" y="29.3">D2</text>
<text x="59.6" y="27.8" transform="rotate(-90 59.6 27.8)">GND</text>
<text x="83.4" y="29.5" transform="rotate(-90 83.4 29.5)">10K</text>
<text x="121.7" y="27.1" transform="rotate(-90 121.7 27.1)">R_PWR_EPD</text>
<text x="125.3" y="25.9" transform="rotate(-90 125.3 25.9)">10K</text>
<text x="27.9" y="34">68uH</text>
<text x="37.7" y="34.8">4.7uF/25V</text>
<text x="51.8" y="30.5">MBR0530</text>
<text x="79.8" y="30.7" transform="rotate(-90 79.8 30.7)">R2_EP_DR</text>
<text x="89.3" y="35.5" transform="rotate(-90 89.3 35.5)">0.47</text>
<text x="169.2" y="34.9" transform="rotate(-90 169.2 34.9)">C32</text>
<text x="173.4" y="34.9" transform="rotate(-90 173.4 34.9)">1uF</text>
<text x="195.6" y="33.7" transform="rotate(-90 195.6 33.7)">C34</text>
<text x="199.8" y="33.7" transform="rotate(-90 199.8 33.7)">0.1uF</text>
<text x="25.5" y="40.7">10uF</text>
<text x="25.5" y="38.3">C1_EP_DR</text>
<text x="29.4" y="36.4">L5</text>
<text x="37.1" y="37.1">C2_EP_DR</text>
<text x="79.8" y="37.3">GND</text>
<text x="85.7" y="36.7" transform="rotate(-90 85.7 36.7)">R1_EP_DR</text>
<text x="169.7" y="39.7">GNDGND</text>
<text x="196" y="39.7">GND</text>
<text x="23.5" y="44.5">GND</text>
<text x="44" y="43.7">MBR0530</text>
<text x="47.8" y="44.9">D5</text>
<text x="83.5" y="45.7" transform="rotate(-90 83.5 45.7)">SJ1</text>
<text x="91.7" y="47.5" transform="rotate(-90 91.7 47.5)">2.2</text>
<text x="83.4" y="51.7">GND</text>
<text x="88.1" y="48.7" transform="rotate(-90 88.1 48.7)">R_TYPE_SEL</text>
<text x="88.2" y="54.1">GND</text>
<text x="238.1" y="65.7">J4</text>
<text x="37.4" y="67.7">503480-2400</text>
<text x="37.4" y="66.5">J1</text>
<text x="57" y="69.3">GND</text>
<text x="167.2" y="71.5" transform="rotate(-90 167.2 71.5)">10K</text>
<text x="181.6" y="71.5" transform="rotate(-90 181.6 71.5)">10K</text>
<text x="193.6" y="71.5" transform="rotate(-90 193.6 71.5)">10K</text>
<text x="222.2" y="71" transform="rotate(-90 222.2 71)">GND</text>
<text x="231.5" y="68.3">5K1</text>
<text x="231.5" y="67.1">R1_USB</text>
<text x="266.3" y="71.9">5K1</text>
<text x="266.3" y="70.7">R1_USB1</text>
<text x="23.5" y="74.5">GND</text>
<text x="45" y="72.5" transform="rotate(-90 45 72.5)">EPD_C2</text>
<text x="47.4" y="72.5" transform="rotate(-90 47.4 72.5)">1uF/50V</text>
<text x="101.4" y="77.7">GND</text>
<text x="121.8" y="72.9">GND</text>
<text x="163.6" y="72.6" transform="rotate(-90 163.6 72.6)">R5</text>
<text x="178" y="72.6" transform="rotate(-90 178 72.6)">R8</text>
<text x="190" y="72.6" transform="rotate(-90 190 72.6)">R7</text>
<text x="231.8" y="77" transform="rotate(-90 231.8 77)">GND</text>
<text x="259.7" y="77" transform="rotate(-90 259.7 77)">GND</text>
<text x="274.1" y="74.5" transform="rotate(-90 274.1 74.5)">GND</text>
<text x="49.8" y="79.7" transform="rotate(-90 49.8 79.7)">1uF/50V</text>
<text x="52.2" y="79.8" transform="rotate(-90 52.2 79.8)">EPD_C1</text>
<text x="124.2" y="80.6" transform="rotate(-90 124.2 80.6)">GND</text>
<text x="131.3" y="80.4">GND</text>
<text x="163.2" y="82.8" transform="rotate(-90 163.2 82.8)">C30</text>
<text x="167.4" y="82.8" transform="rotate(-90 167.4 82.8)">1uF</text>
<text x="177.6" y="82.8" transform="rotate(-90 177.6 82.8)">C31</text>
<text x="181.8" y="82.8" transform="rotate(-90 181.8 82.8)">1uF</text>
<text x="189.6" y="82.8" transform="rotate(-90 189.6 82.8)">C29</text>
<text x="193.8" y="82.8" transform="rotate(-90 193.8 82.8)">1uF</text>
<text x="238.1" y="78">KH-TYPE-C-16P</text>
<text x="287.8" y="82">USBLC6-2SC6Y</text>
<text x="287.8" y="80.9">D3</text>
<text x="45.9" y="89.8">EPD_C7</text>
<text x="49.5" y="88.6">0.1uF/50V</text>
<text x="49.5" y="85">EPD_C5</text>
<text x="59.1" y="88.6">EPD_C6</text>
<text x="123.7" y="84" transform="rotate(-90 123.7 84)">C27</text>
<text x="127.8" y="84" transform="rotate(-90 127.8 84)">0.1uF</text>
<text x="238.7" y="87.6" transform="rotate(-90 238.7 87.6)">C42</text>
<text x="242.9" y="87.6" transform="rotate(-90 242.9 87.6)">0.1uF</text>
<text x="250.8" y="88.6">4.7uF</text>
<text x="250.8" y="86.2">C43</text>
<text x="42.3" y="94.6">EPD_C11</text>
<text x="45.9" y="93.4">1uF/50V</text>
<text x="48.3" y="95.8">EPD_C12</text>
<text x="51.9" y="94.6">1uF/50V</text>
<text x="51.9" y="91">EPD_C8</text>
<text x="56.7" y="93.4">EPD_C10</text>
<text x="59.1" y="92.2">1uF/50V EPD_C9</text>
<text x="63.9" y="95.8">1uF/50V</text>
<text x="120.6" y="93.6">GND</text>
<text x="124.2" y="90">GND</text>
<text x="163.7" y="94.8">GND</text>
<text x="178.1" y="94.8">GND</text>
<text x="190.1" y="94.8">GND</text>
<text x="244" y="94.8">GND</text>
<text x="271.5" y="92.4">GND</text>
<text x="42.3" y="98.2">1uF/50V</text>
<text x="48.3" y="99.4">1uF/50V</text>
<text x="56.7" y="97">1uF/50V</text>
<text x="71.4" y="100.8">GND</text>
<text x="75" y="100.8">GND</text>
</g>
<g font-size="1" fill="#808080">
<text x="84" y="24">1</text>
<text x="87" y="20.4" transform="rotate(-90 87 20.4)">3</text>
<text x="122.9" y="21.8" transform="rotate(-90 122.9 21.8)">2</text>
<text x="47.1" y="26.4">2</text>
<text x="52.3" y="26.4">1</text>
<text x="80.9" y="25.4" transform="rotate(-90 80.9 25.4)">2</text>
<text x="87" y="26" transform="rotate(-90 87 26)">2</text>
<text x="122.9" y="28.2" transform="rotate(-90 122.9 28.2)">1</text>
<text x="174.7" y="28.7">B1</text>
<text x="174.7" y="29.9">B2</text>
<text x="174.7" y="25.1">A1</text>
<text x="174.7" y="26.4">A2</text>
<text x="174.7" y="27.6">A3</text>
<text x="178.1" y="25.7">EN</text>
<text x="178.1" y="26.9">REG</text>
<text x="178.1" y="28.1">OUT+</text>
<text x="178.1" y="29.3">IN/TRIG</text>
<text x="184.3" y="29.3">OUT-</text>
<text x="184.4" y="25.7">GND</text>
<text x="184.6" y="28.1">VDD</text>
<text x="184.7" y="26.9">SCL</text>
<text x="188.9" y="25.1">B3</text>
<text x="188.9" y="26.4">C1</text>
<text x="188.9" y="27.6">C2</text>
<text x="188.9" y="28.7">C3</text>
<text x="47.1" y="31.2">1</text>
<text x="52.3" y="31.2">2</text>
<text x="80.9" y="31.8" transform="rotate(-90 80.9 31.8)">1</text>
<text x="87" y="31.4" transform="rotate(-90 87 31.4)">2</text>
<text x="170.8" y="35.6" transform="rotate(-90 170.8 35.6)">1</text>
<text x="170.8" y="33.5" transform="rotate(-90 170.8 33.5)">2</text>
<text x="178.1" y="30.5">SDA</text>
<text x="197.2" y="34.4" transform="rotate(-90 197.2 34.4)">1</text>
<text x="197.2" y="32.3" transform="rotate(-90 197.2 32.3)">2</text>
<text x="48.3" y="41.9">2</text>
<text x="53.5" y="41.9">1</text>
<text x="87" y="37.8" transform="rotate(-90 87 37.8)">1</text>
<text x="84.5" y="46.4" transform="rotate(-90 84.5 46.4)">1</text>
<text x="84.5" y="43.1" transform="rotate(-90 84.5 43.1)">2</text>
<text x="89.3" y="43.4" transform="rotate(-90 89.3 43.4)">2</text>
<text x="89.3" y="49.7" transform="rotate(-90 89.3 49.7)">1</text>
<text x="26.5" y="69.5">MP1</text>
<text x="26.5" y="70.7">MP2</text>
<text x="30.7" y="70">MP1</text>
<text x="30.7" y="71.2">MP2</text>
<text x="35.1" y="70">1</text>
<text x="35.1" y="71.2">2</text>
<text x="37.9" y="69.5">1</text>
<text x="37.9" y="70.7">2</text>
<text x="37.9" y="71.9">3</text>
<text x="164.8" y="67.4" transform="rotate(-90 164.8 67.4)">2</text>
<text x="179.2" y="67.4" transform="rotate(-90 179.2 67.4)">2</text>
<text x="191.2" y="67.4" transform="rotate(-90 191.2 67.4)">2</text>
<text x="225.7" y="69.5">1</text>
<text x="232" y="69.5">2</text>
<text x="235.8" y="70.7">A6</text>
<text x="235.8" y="69.5">A5</text>
<text x="235.8" y="71.9">A7</text>
<text x="239.2" y="71.2">DP1</text>
<text x="239.2" y="70">CC1</text>
<text x="246.3" y="67.6">VBUS</text>
<text x="246.4" y="70">SBU2</text>
<text x="247" y="71.2">DN2</text>
<text x="251.2" y="67.1">A4_B9*2</text>
<text x="251.2" y="71.9">B6</text>
<text x="251.2" y="69.5">B8</text>
<text x="251.2" y="70.7">B7</text>
<text x="35.1" y="72.4">3</text>
<text x="35.1" y="73.6">4</text>
<text x="35.1" y="74.8">5</text>
<text x="35.1" y="76">6</text>
<text x="35.1" y="77.2">7</text>
<text x="37.9" y="73.1">4</text>
<text x="37.9" y="74.3">5</text>
<text x="37.9" y="75.5">6</text>
<text x="37.9" y="76.7">7</text>
<text x="37.9" y="77.9">8</text>
<text x="114.7" y="77.2">CELL</text>
<text x="115.1" y="76">CTG</text>
<text x="119.4" y="75.5">1</text>
<text x="119.4" y="76.7">2</text>
<text x="119.4" y="77.9">3</text>
<text x="164.8" y="73.7" transform="rotate(-90 164.8 73.7)">1</text>
<text x="179.2" y="73.7" transform="rotate(-90 179.2 73.7)">1</text>
<text x="191.2" y="73.7" transform="rotate(-90 191.2 73.7)">1</text>
<text x="234.1" y="75.5">SH1*4</text>
<text x="235.8" y="73.1">A8</text>
<text x="239.2" y="73.6">SBU1</text>
<text x="239.2" y="72.4">DN1</text>
<text x="239.2" y="76">SHIELD</text>
<text x="246.8" y="76">GND</text>
<text x="247" y="73.6">CC2</text>
<text x="247.1" y="72.4">DP2</text>
<text x="251.2" y="75.5">A1_B12*2</text>
<text x="251.2" y="73.1">B5</text>
<text x="260.4" y="73.1">1</text>
<text x="266.8" y="73.1">2</text>
<text x="34.6" y="80.8">10</text>
<text x="34.6" y="83.2">12</text>
<text x="34.7" y="82">11</text>
<text x="35.1" y="78.4">8</text>
<text x="35.1" y="79.6">9</text>
<text x="37.9" y="79.1">9</text>
<text x="37.9" y="80.3">10</text>
<text x="37.9" y="81.4">11</text>
<text x="37.9" y="82.7">12</text>
<text x="37.9" y="83.9">13</text>
<text x="104.6" y="81.4">6</text>
<text x="104.6" y="82.7">7</text>
<text x="107.4" y="82">QSTRT</text>
<text x="107.4" y="83.2">SCL</text>
<text x="114" y="82">ALERT</text>
<text x="115.1" y="78.4">VDD</text>
<text x="115.8" y="79.6">EP</text>
<text x="119.4" y="79.1">9</text>
<text x="119.4" y="81.4">5</text>
<text x="125.3" y="82.7" transform="rotate(-90 125.3 82.7)">2</text>
<text x="160.1" y="81.5" transform="rotate(-90 160.1 81.5)">2</text>
<text x="164.8" y="83.6" transform="rotate(-90 164.8 83.6)">1</text>
<text x="164.8" y="81.5" transform="rotate(-90 164.8 81.5)">2</text>
<text x="174.4" y="81.5" transform="rotate(-90 174.4 81.5)">2</text>
<text x="179.2" y="83.6" transform="rotate(-90 179.2 83.6)">1</text>
<text x="179.2" y="81.5" transform="rotate(-90 179.2 81.5)">2</text>
<text x="186.4" y="81.5" transform="rotate(-90 186.4 81.5)">2</text>
<text x="191.2" y="83.6" transform="rotate(-90 191.2 83.6)">1</text>
<text x="191.2" y="81.5" transform="rotate(-90 191.2 81.5)">2</text>
<text x="274.8" y="83.9">1</text>
<text x="288.3" y="83.9">6</text>
<text x="34.6" y="84.4">13</text>
<text x="34.6" y="85.6">14</text>
<text x="34.6" y="86.8">15</text>
<text x="34.6" y="88">16</text>
<text x="34.6" y="89.2">17</text>
<text x="37.9" y="85">14</text>
<text x="37.9" y="86.3">15</text>
<text x="37.9" y="87.5">16</text>
<text x="37.9" y="88.6">17</text>
<text x="37.9" y="89.8">18</text>
<text x="104.6" y="85">8</text>
<text x="107.4" y="85.6">SDA</text>
<text x="114.9" y="88">GND</text>
<text x="119.4" y="87.5">4</text>
<text x="125.3" y="84.8" transform="rotate(-90 125.3 84.8)">1</text>
<text x="160.1" y="87.1" transform="rotate(-90 160.1 87.1)">1</text>
<text x="174.4" y="87.1" transform="rotate(-90 174.4 87.1)">1</text>
<text x="186.4" y="87.1" transform="rotate(-90 186.4 87.1)">1</text>
<text x="240.3" y="88.4" transform="rotate(-90 240.3 88.4)">1</text>
<text x="240.3" y="86.3" transform="rotate(-90 240.3 86.3)">2</text>
<text x="274.8" y="85">2</text>
<text x="274.8" y="86.3">3</text>
<text x="277.5" y="84.4">I/O1_1</text>
<text x="277.5" y="85.6">GND</text>
<text x="277.5" y="86.8">I/O2_1</text>
<text x="283.1" y="84.4">I/O1_2</text>
<text x="283.1" y="86.8">I/O2_2</text>
<text x="283.4" y="85.6">VBUS</text>
<text x="288.3" y="85">5</text>
<text x="288.3" y="86.3">4</text>
<text x="34.6" y="90.4">18</text>
<text x="34.6" y="91.6">19</text>
<text x="34.6" y="92.8">20</text>
<text x="34.6" y="94">21</text>
<text x="34.6" y="95.2">22</text>
<text x="37.9" y="91.1">19</text>
<text x="37.9" y="92.2">20</text>
<text x="37.9" y="93.4">21</text>
<text x="37.9" y="94.7">22</text>
<text x="37.9" y="95.8">23</text>
<text x="34.6" y="96.4">23</text>
<text x="34.6" y="97.6">24</text>
<text x="37.9" y="97">24</text>
</g>
<g font-size=".8" fill="#808080">
<text x="123.4" y="17.5" transform="rotate(-90 123.4 17.5)">3V3/1.7D</text>
<text x="183.7" y="16">OUT+</text>
<text x="184" y="17.2">OUT-</text>
<text x="190.2" y="15.7">TP_OP</text>
<text x="190.2" y="16.9">TP_ON</text>
<text x="81.4" y="19.9" transform="rotate(-90 81.4 19.9)">GDR</text>
<text x="128.1" y="27.1" transform="rotate(-90 128.1 27.1)">EPD_3V3</text>
<text x="163.4" y="28">OUT+</text>
<text x="163.8" y="25.6">HAPTIC_EN/1.4C</text>
<text x="192" y="29.2">OUT-</text>
<text x="193.2" y="26.8">SCL/1.4C</text>
<text x="200.4" y="28">3V3/1.7D</text>
<text x="25.1" y="31.9" transform="rotate(-90 25.1 31.9)">EPD_3V3</text>
<text x="57.7" y="31.6">PREVGL</text>
<text x="90.1" y="30.4">RESET</text>
<text x="115.8" y="34">P1.01/1.6C</text>
<text x="165.5" y="30.4">SDA/1.4C</text>
<text x="128.1" y="41.4" transform="rotate(-90 128.1 41.4)">3V3/1.7D</text>
<text x="58.9" y="42.4">PREVGH</text>
<text x="200.4" y="61.6">3V3/1.7D</text>
<text x="166.8" y="77.1">P0.13/1.5D</text>
<text x="181.2" y="77.1">P0.14/1.5D</text>
<text x="193.2" y="77.1">P1.02/1.6C</text>
</g>
<g font-size=".8" fill="#c90d0c">
<text x="124.4" y="33.4">G</text>
<text x="126.9" y="31.3">D</text>
<text x="126.9" y="34.3">S</text>
</g>
<g font-size=".7" fill="#808080">
<text x="57.4" y="1.3" transform="rotate(-90 57.4 1.3)">SCL/2.4</text>
<text x="40.9" y="71.1">GDR</text>
<text x="231.8" y="71.1">DP</text>
<text x="255.4" y="71.1">DN</text>
<text x="256.6" y="67.5">VBUS/1.5D</text>
<text x="40.9" y="72.3">RESET</text>
<text x="124.8" y="77.1">VBAT/1.2A</text>
<text x="130" y="74.7">VBAT/1.2A</text>
<text x="137.5" y="74.5">TP_VBAT</text>
<text x="137.5" y="76.8">TP_BAT_GND</text>
<text x="231.8" y="72.3">DN</text>
<text x="255.4" y="72.3">DP</text>
<text x="42.1" y="79.5">EPD_BUSY/1.5D</text>
<text x="42.1" y="80.7">EPD_RST/1.5D</text>
<text x="42.1" y="81.9">EPD_DC/1.5D</text>
<text x="42.1" y="83.1">EPD_CS/1.4C</text>
<text x="98" y="83.1">SCL/1.4C</text>
<text x="245.8" y="81.9">VBUS/1.5D</text>
<text x="42.1" y="87.8">EPD_3V3</text>
<text x="42.1" y="85.5">MOSI/1.5B</text>
<text x="42.1" y="84.3">SCK/1.5B</text>
<text x="97.9" y="85.5">SDA/1.4C</text>
<text x="123.3" y="89.5" transform="rotate(-90 123.3 89.5)">ALERT/1.6C</text>
<text x="271.4" y="86.7">DP</text>
<text x="271.4" y="84.2">DN</text>
<text x="292.6" y="85.5">VBUS/1.5D</text>
<text x="292.6" y="84.3">D-/1.5D</text>
<text x="292.6" y="86.7">D+/1.5D</text>
<text x="40.6" y="104.2" transform="rotate(-90 40.6 104.2)">PREVGH</text>
<text x="41.8" y="104.1" transform="rotate(-90 41.8 104.1)">PREVGL</text>
</g>
</svg>
